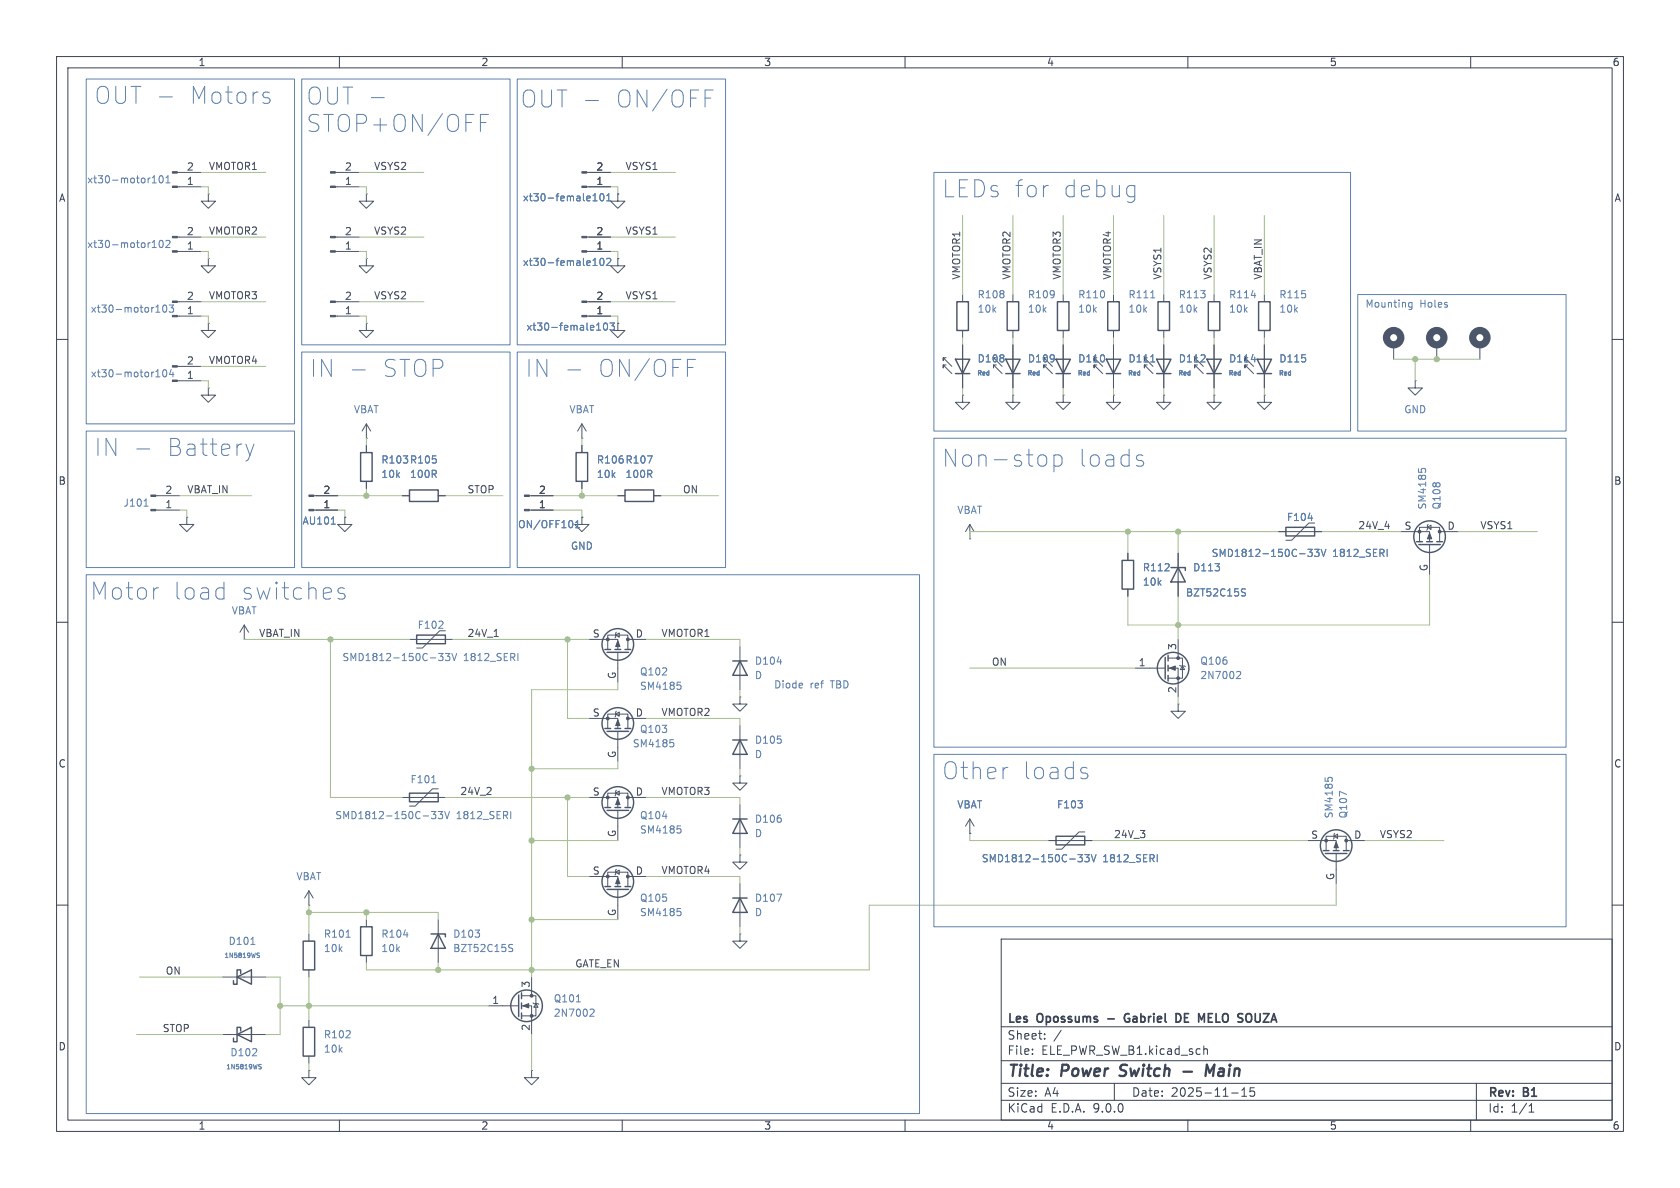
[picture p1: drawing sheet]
<svg xmlns="http://www.w3.org/2000/svg" width="297mm" height="210mm" viewBox="0 0 297 210" stroke-linecap="round" stroke-linejoin="round" font-family="sans-serif">
<g fill="none" stroke="#3b4252" stroke-width=".18">
<path d="M10 10h277v190h-277zM12 12h273v186h-273zM60 10v2M110 10v2M160 10v2M210 10v2M260 10v2M10 60h2M285 60h2M10 110h2M285 110h2M10 160h2"/>
<path d="M177 166h108v32h-108zM285 160h2M60 198v2M110 198v2M160 198v2M177 194.5h108M177 191.5h108M177 187.5h108M177 181.5h108M182.5 186.3v.1M182.5 185.5v.1M184.7 183.6v.1"/>
<path d="M184.7 182.8v.1M187.6 182.1l-1.3 2M197 191.5v3M210 198v2M212.8 184.9v1.5M212.8 185.5l.2-.1 .4 .1 .1 .9M217.7 193.2h1.2M219.5 193.8h.9M219.5 192.7l.5-.4v1.5M221.7 192.3h-.7v.7l.2-.1h.5l.1 .3-.1 .5-.2 .1-.5-.1M260 198v2M261 191.5v6.5"/>
<path d="M270.3 196.6h.9M270.3 195.5l.4-.4v1.5"/>
</g>
<path d="M197.9 190.1l.3 .1M198.2 188.4l-.1 .2v.4M209.2 189.4h1.5M213.1 190.2l.3-2 .4 1.4 .9-1.4-.3 2" fill="none" stroke="#3b4252" stroke-width=".4"/>
<path d="M199.5 179.2a.75 .75 0 0 0-.7 .7 .75 .75 0 0 0 .6 .8l.2-.1M207.9 179.2a.76 .76 0 0 1 .9 .7 .76 .76 0 0 1-.9 .8zM213.6 179.9h.5M214.3 179.2h-.7v1.5h.7M220.9 179.2l.2 .1a.96 .96 0 0 1-.2 1.4M199.4 180h.3" fill="none" stroke="#3b4252" stroke-width=".3"/>
<g fill="none" stroke="#4c566a" stroke-width=".18">
<path d="M31.3 33h4.3M31.3 30.5h4.3M36.8 34.3v1.3h1.3l-1.3 1.2-1.2-1.2h1.2M36.8 34.3h.1M59.3 33h4.2M59.3 30.5h4.2M64.8 34.3v1.3h1.2l-1.2 1.2-1.3-1.2h1.3M64.8 34.3h.1M103.7 33h4.2M103.7 30.5h4.2M109.2 34.3v1.3h1.3l-1.3 1.2-1.3-1.2h1.3M109.2 34.3h.1"/>
<path d="M31.3 55.9h4.3M31.3 53.3h4.3M31.3 44.5h4.3M31.3 41.9h4.3M36.8 57.2v1.2h1.3l-1.3 1.3-1.2-1.3h1.2M36.8 57.2h.1M36.8 45.7v1.3h1.3l-1.3 1.3-1.2-1.3h1.2M36.8 45.7h.1M59.3 55.9h4.2M59.3 53.3h4.2M59.3 44.5h4.2M59.3 41.9h4.2"/>
<path d="M64.8 57.2v1.2h1.2l-1.2 1.3-1.3-1.3h1.3M64.8 57.2h.1M64.8 45.7v1.3h1.2l-1.2 1.3-1.3-1.3h1.3M64.8 45.7h.1M103.7 55.9h4.2M103.7 53.3h4.2M103.7 44.5h4.2M103.7 41.9h4.2M109.2 45.7v1.3h1.3l-1.3 1.3-1.3-1.3h1.3M109.2 45.7h.1M109.2 57.2v1.2h1.3l-1.3 1.3-1.3-1.3h1.3M109.2 57.2h.1"/>
<path d="M170.2 52.1v1.2M170.2 58.4v1.3M179.1 52.1v1.2M179.1 58.4v1.3M188 52.1v1.2M188 58.4v1.3M196.8 52.1v1.2M196.8 58.4v1.3M205.7 52.1v1.2M205.7 58.4v1.3M214.6 52.1v1.2M214.6 58.4v1.3"/>
<path d="M223.5 52.1v1.2M223.5 58.4v1.3M31.3 67.3h4.3M31.3 64.8h4.3M36.8 68.6v1.3h1.3l-1.3 1.2-1.2-1.2h1.2M36.8 68.6h.1M64.8 77.5h.1M64.8 74.9v2.6M64.8 78.7v1.3M64.8 74.9l-.8 1.3M64.8 74.9l.7 1.3M102.9 77.5h.1"/>
<path d="M102.9 74.9l-.8 1.3M102.9 74.9l.7 1.3M102.9 74.9v2.6M102.9 78.7v1.3M167.3 63.2h-.5v.6v-.6l1.5 1.6M167.3 64.5h-.5v.5v-.5l1.5 1.5M170.2 69.9v1.2h1.2l-1.2 1.3-1.3-1.3h1.3M170.2 69.9h.1M170.2 61v7.6M176.1 64.5h-.5v.5v-.5l1.6 1.5M179.1 69.9v1.2h1.2l-1.2 1.3-1.3-1.3h1.3M179.1 69.9h.1"/>
<path d="M179.1 61v7.6M185 64.5h-.5v.5v-.5l1.6 1.5M188 69.9v1.2h1.2l-1.2 1.3-1.3-1.3h1.3M188 69.9h.1M188 61v7.6M193.9 64.5h-.5v.5v-.5l1.5 1.5M196.8 69.9v1.2h1.3l-1.3 1.3-1.2-1.3h1.2M196.8 69.9h.1M196.8 61v7.6M202.8 64.5h-.5v.5v-.5l1.5 1.5M205.7 69.9v1.2h1.3l-1.3 1.3-1.2-1.3h1.2M205.7 69.9h.1"/>
<path d="M205.7 61v7.6M211.7 64.5h-.5v.5v-.5l1.5 1.5M214.6 69.9v1.2h1.3l-1.3 1.3-1.2-1.3h1.2M214.6 69.9h.1M214.6 61v7.6M220.6 64.5h-.5v.5v-.5l1.5 1.5M223.5 69.9v1.2h1.3l-1.3 1.3-1.3-1.3h1.3M223.5 69.9h.1M223.5 61v7.6M246.4 61v2.5M250.2 67.3v1.3h1.3l-1.3 1.3-1.3-1.3h1.3M250.2 67.3h.1"/>
<path d="M254 61v2.5M261.6 61v2.5M27.5 90.2h4.2M27.5 87.6h4.2M33 91.4v1.3h1.3l-1.3 1.3-1.3-1.3h1.3M33 91.4h.1M55.5 90.2h4.2M55.5 87.6h4.2M61 91.4v1.3h1.2l-1.2 1.3-1.3-1.3h1.3M61 91.4h.1M64.8 85.1v1.3M71.1 87.6h1.3"/>
<path d="M77.5 87.6h1.2M93.6 90.2h4.2M93.6 87.6h4.2M102.9 91.4v1.3h1.2l-1.2 1.3-1.3-1.3h1.3M102.9 91.4h.1M102.9 85.1v1.3M109.2 87.6h1.3M115.6 87.6h1.2M171.4 95.3h.1M171.4 92.7v2.6M171.4 92.7l-.7 1.3M171.4 92.7l.8 1.3"/>
<path d="M199.4 97.8v1.3M208.3 97.8v7.6M226.1 94h7.6M232.4 92.5h-1l-3.1 3h-1M247.6 94h5.1v1.8M251 95.8v-2.6h3.5v2.6M252.3 93.2l.7-.4v.8zM252.5 92.7l-.2 .1v.8l-.1 .1M252.7 96.3v5.3M254.5 94h3.3M43.2 113h.1M43.2 110.5l-.8 1.3"/>
<path d="M43.2 110.5l.7 1.3M43.2 110.5v2.5M72.4 113h7.6M78.7 111.5h-1l-3 3.1h-1M104.1 113h5.1v1.8M107.4 114.8v-2.5h3.6v2.5M108.8 112.3l.7-.4v.7zM109 111.8l-.2 .1v.7l-.1 .2M109.2 115.3v5.4M111 113h3.3M130.8 114.3v7.6M199.4 104.1v1.3"/>
<path d="M200.7 118.1h5.3M206.5 116.3h2.5v3.6h-2.5M206.5 118.1h1.8v5.1M208.3 113v3.3M208.5 117.6l.2 .1h.7l.1 .2M209 117.7l.4 .7h-.7zM77.5 139.4h-1l-3.1 3.1h-1M104.1 127h5.1v1.8M107.4 128.8v-2.6h3.6v2.6M108.8 126.2l.7-.3v.7zM109 139.7l-.2 .1v.8l-.1 .1M109 125.7l-.2 .2v.7l-.1 .1"/>
<path d="M109.2 129.3v5.3M111 127h3.3M130.8 137.2v1.2h1.3l-1.3 1.3-1.3-1.3h1.3M130.8 137.2h.1M130.8 123.2v1.3h1.3l-1.3 1.2-1.3-1.2h1.3M130.8 123.2h.1M130.8 128.3v7.6M208.3 124.5v1.2h1.2l-1.2 1.3-1.3-1.3h1.3M208.3 124.5h.1M54.6 157.5l-.8 1.3M54.6 157.5l.8 1.3M54.6 157.5v2.5"/>
<path d="M71.1 141h7.6M104.1 141h5.1v1.7M104.1 154.9h5.1v1.8M107.4 142.7v-2.5h3.6v2.5M107.4 156.7v-2.5h3.6v2.5M108.8 140.2l.7-.4v.8zM108.8 154.2l.7-.4v.8zM109 153.7l-.2 .1v.8l-.1 .1M109.2 143.3v5.3M109.2 157.2v5.4M111 141h3.3M111 154.9h3.3"/>
<path d="M130.8 151.1v1.3h1.3l-1.3 1.3-1.3-1.3h1.3M130.8 151.1h.1M130.8 142.2v7.7M130.8 156.2v7.6M171.4 147.3h.1M171.4 144.8l-.7 1.3M171.4 144.8l.8 1.3M171.4 144.8v2.5M185.4 148.6h7.6M191.8 147.1h-1l-3.1 3h-1M231.1 148.6h5.1v1.8M234.4 150.4v-2.6h3.6v2.6"/>
<path d="M235.8 147.8l.7-.4v.8zM236 147.3l-.2 .1v.8l-.1 .1M236.2 150.9v5.3M238 148.6h3.3M39.4 172.7h7.6M54.6 160h.1M54.6 165.1v1.3M54.6 171.5v1.2M64.8 162.6v1.2M64.8 168.9v1.3M77.5 162.6v7.6M86.4 177.8h5.3"/>
<path d="M92.2 176h2.5v3.6h-2.5M92.2 177.8h1.8v5.1M94 172.7v3.3M94.2 177.3l.2 .1h.7l.1 .1M94.7 177.4l.4 .7h-.7zM130.8 165.1v1.3h1.3l-1.3 1.2-1.3-1.2h1.3M130.8 165.1h.1M39.4 182.9h7.6M54.6 189.2v1.3h1.3l-1.3 1.3-1.3-1.3h1.3M54.6 189.2h.1M54.6 180.3v1.3M54.6 186.7v1.3"/>
<path d="M94 189.2v1.3h1.2l-1.2 1.3-1.3-1.3h1.3M94 189.2h.1"/>
</g>
<g fill="none" stroke="#4c566a" stroke-width=".25">
<path d="M169.2 53.3h2v5.1h-2zM178.1 53.3h2v5.1h-2zM186.9 53.3h2.1v5.1h-2.1zM195.8 53.3h2.1v5.1h-2.1zM204.7 53.3h2.1v5.1h-2.1zM213.6 53.3h2v5.1h-2zM222.5 53.3h2v5.1h-2zM168.9 63.5h2.5l-1.2 2.5zM168.9 66h2.5M177.8 63.5h2.5l-1.2 2.5zM177.8 66h2.5M186.7 63.5h2.5l-1.2 2.5z"/>
<path d="M186.7 66h2.5M195.6 63.5h2.5l-1.3 2.5zM195.6 66h2.5M204.5 63.5h2.5l-1.3 2.5zM204.5 66h2.5M213.4 63.5h2.5l-1.3 2.5zM213.4 66h2.5M222.2 63.5h2.6l-1.3 2.5zM222.2 66h2.6M63.8 80h2v5.1h-2zM72.4 86.6h5.1v2h-5.1zM101.9 80h2v5.1h-2z"/>
<path d="M110.5 86.6h5.1v2h-5.1zM198.4 99.1h2v5h-2zM227.3 93.2h5.1v1.5h-5.1zM250.4 95.8h1.1M250.8 96.3h3.8M252.2 95.8h1M254 95.8h1M73.7 112.3h5v1.5h-5zM106.9 114.8h1M107.3 115.3h3.8M108.7 114.8h1M110.5 114.8h1"/>
<path d="M129.5 116.8h2.6M130.8 116.8l1.3 2.6h-2.6zM206 116.2v3.8M206.5 115.8v1M206.5 117.6v1M206.5 119.4v1M207 100.3h2.5v.5M208.3 100.3l1.2 2.6h-2.5zM106.9 128.8h1M107.3 129.3h3.8M108.7 128.8h1M110.5 128.8h1"/>
<path d="M129.5 130.8h2.6M130.8 130.8l1.3 2.6h-2.6zM72.4 140.2h5.1v1.5h-5.1zM106.9 142.7h1M106.9 156.7h1M107.3 143.3h3.8M107.3 157.2h3.8M108.7 142.7h1M108.7 156.7h1M110.5 142.7h1M110.5 156.7h1M129.5 158.8h2.6"/>
<path d="M129.5 144.8h2.6M130.8 158.8l1.3 2.5h-2.6zM130.8 144.8l1.3 2.5h-2.6zM186.7 147.8h5.1v1.6h-5.1zM233.9 150.4h1M234.3 150.9h3.8M235.7 150.4h1M237.5 150.4h1M41.9 172.7l2.5-1.2v2.5zM42.5 172.1v-.6h-.6v2.5h-.6v-.6M53.6 166.4h2v5.1h-2zM63.8 163.8h2v5.1h-2z"/>
<path d="M76.2 165.1h2.5v.5M77.5 165.1l1.2 2.5h-2.5zM91.7 175.9v3.8M92.2 175.5v1M92.2 177.3v1M92.2 179.1v1M41.9 182.9l2.5-1.3v2.6zM42.5 182.2v-.6h-.6v2.6h-.6v-.7M53.6 181.6h2v5.1h-2z"/>
<circle cx="252.7" cy="94.9" r="2.79"/>
<circle cx="109.2" cy="113.9" r="2.79"/>
<circle cx="207.4" cy="118.1" r="2.79"/>
<circle cx="109.2" cy="127.9" r="2.79"/>
<circle cx="109.2" cy="141.9" r="2.79"/>
<circle cx="109.2" cy="155.8" r="2.79"/>
<circle cx="236.2" cy="149.5" r="2.79"/>
<circle cx="93.1" cy="177.8" r="2.79"/>
</g>
<g fill="none" stroke="#5e81ac" stroke-width=".18">
<path d="M15.2 14h36.9v60.9h-36.9zM28.2 17.1h2.3M46.9 17.3l.7 .1 .2 .4-.2 .3-.3 .2h-.5M46.9 16.3l.7 .1M53.3 14h36.9v47h-36.9zM65.6 17.3h2.3M91.4 14h36.9v47h-36.9zM103.5 17.8h2.3M124.6 15.9h1.5M26.9 31.4l.4-.3v1.2M26.9 32.3h.7M28.3 31.1h.1a.68 .68 0 0 1 .5 .6 .68 .68 0 0 1-.5 .6 .84 .84 0 0 1-.1-1.2z"/>
<path d="M29.3 32.3h.8M29.3 31.4l.4-.3v1.2M84.9 21.7h1M86.4 20.2h-1.5v3M104.8 34.6l.4-.4v1.3M104.8 35.5h.8M106.2 34.4l.1-.2a.68 .68 0 0 1 .5 .7 .68 .68 0 0 1-.5 .6l-.1-.1-.2-.4zM107.3 35.5h.7M107.3 34.6l.3-.4v1.3M165.1 30.5h73.7v45.7h-73.7zM200.3 32.8l.3 .1M200.6 32.8v2.4l-.3 .4"/>
<path d="M200.6 34.6l-.3 .2M26.9 43.8h.7M27.2 42.7l.1-.2v1.3M27.5 55.2h.8M28.3 42.5h.1a.68 .68 0 0 1 .5 .6 .68 .68 0 0 1-.5 .7 .84 .84 0 0 1-.1-1.3zM28.9 54l.2-.1a.68 .68 0 0 1 .4 .7 .68 .68 0 0 1-.4 .6l-.2-.1-.1-.4zM29.3 42.6l.5-.1 .3 .4-.8 .9h.8M29.9 53.9h.8l-.4 .5 .3 .1v.6l-.2 .1-.5-.1M104.8 46.9h.8M105 46l.2-.3v1.2M105.5 58.4h.7M105.7 57.3l.1-.2v1.3"/>
<path d="M106.2 45.8l.1-.1a.68 .68 0 0 1 .5 .6 .68 .68 0 0 1-.5 .6l-.1-.1-.2-.3zM106.8 57.2l.2-.1a.68 .68 0 0 1 .4 .6 .68 .68 0 0 1-.4 .7l-.2-.2-.1-.3zM107.3 45.8l.4-.1 .3 .3-.8 .9h.8M107.8 57.1h.8l-.4 .5 .4 .1v.5l-.2 .2-.6-.2M203.4 52.6h.8M221.2 52.2h.8M240 52.1h36.9v24.1h-36.9zM249.1 54.2l.2 .1 .3-.1M249.6 53.5v1l-.2 .2h-.3M249.6 53.5h-.3l-.2 .1M15.2 76.2h36.9v24.1h-36.9zM24.2 79.4h2.3"/>
<path d="M27.5 66.6h.8M28.9 65.5l.2-.2a.68 .68 0 0 1 .4 .7 .68 .68 0 0 1-.4 .6l-.2-.1-.1-.4zM30.3 65.3l-.3 .9h.8M30.6 65.8v.8M43.5 78.5l.7 2M44.9 78.5l-.7 2M53.3 62.2h36.9v38.1h-36.9zM62.3 65.4h2.3M91.4 62.2h36.9v38.1h-36.9zM100.4 65.4h2.3M121.5 63.5h1.5M121.5 65h1"/>
<path d="M165.1 77.5h111.8v54.6h-111.8zM203.4 64h.8M221.2 63.6h.8M25.5 89.5h.7M44.2 80.5l-.3 .7-.4 .3M58.6 92.7h.7M101.8 93.3h.7M101.8 92.4l.3-.4v1.3M114.5 80.6h.8l-.5 1.3M184.5 80.4l.4 .3 .1 .3v.8l-.1 .3-.4 .3M186.3 80.4v3M186.3 80.6l.3-.2h.6l.4 .3 .2 .3v.8l-.3 .5-.3 .1h-.6l-.3-.1"/>
<path d="M201.3 80.4l.7 .2M201.3 81.4l.7 .2 .2 .4-.2 .3-.2 .1h-.6M231.2 97.1h.8l-.4 .5 .3 .1v.5l-.2 .2-.5-.2M231.3 91.6h.7M232.4 97.1h.8l-.4 .5 .3 .1v.5l-.1 .2-.6-.2M233.6 97.1l.4 1.3 .4-1.3M245.2 97.1v1.3M250.8 82.9v.6M251.3 83l.2-.2h.3l.2 .2M15.2 101.6h147.4v95.3h-147.4zM60.9 104l-.7-.1-.3 .1-.2 .3 .2 .5 1 .2 .1 .3-.1 .5-.3 .1h-.6l-.3-.1M77.5 115.5h.8l-.4 .5 .4 .1v.6l-.2 .1-.6-.1"/>
<path d="M77.5 111.1h.8M78.3 109.9v.4M78.7 115.5h.8l-.4 .5 .4 .1v.6l-.2 .1-.6-.1M79.9 115.5l.4 1.3 .4-1.3M91.6 115.5v1.3M137.4 117h.8M218.8 118.7h.4l.1 .4-.7 .9h.7M219.7 104.7l.4 .1 .1 .3-.3 .3h-.3M219.7 104.1h.5M76.3 138.4h.7M118.5 130.8h.6M118.9 131.2l.2 .3v.3l-.2 .2"/>
<path d="M119.7 120.6h.6M120.2 121.1l.2 .2v.3l-.2 .3M165.1 133.4h111.8v30.4h-111.8zM191.5 136.7l.7 .1 .1 .4-.1 .3-.3 .2h-.6M191.5 135.7l.7 .1M234.3 137.5v.6M234.7 137.7l.3-.3h.3l.2 .3M76.3 143.5h.7l-.4 .4 .4 .2v.5l-.2 .1-.5-.1M77.5 143.5h.8l-.5 .4 .4 .2v.5l-.2 .1-.5-.1M78.6 143.5l.4 1.2 .5-1.2M90.3 143.5v1.2M119.7 146h.6"/>
<path d="M120.2 146.5l.2 .2v.3l-.2 .3M137.3 158.1h.9l-.6 1.2M190.6 151.1h.7l-.4 .5 .4 .1v.5l-.2 .1-.5-.1M191.8 151.1h.8l-.5 .5 .4 .1v.5l-.2 .1-.5-.1M192.9 151.1l.4 1.2 .5-1.2M204.6 151.1v1.2M44.3 166.9h.8M45.6 168.9h.2l.1 .2-.4 .2M45.6 168.5h.3M61.2 165.7h.7M71.4 165.3h.7M90.2 166.9l.4 .1"/>
<path d="M90.2 167.6l.3 .1 .1 .3-.2 .2h-.3M101.9 177.1h.7M104.5 178.4h.4l.1 .3-.7 .9h.7M119.7 160.6h.6M120.2 161.1l.2 .2v.3l-.2 .3M45.9 188.5l.2 .1 .1 .2-.4 .2M45.9 188.2h.3"/>
</g>
<g fill="#4c566a" stroke="#4c566a" stroke-width=".18">
<path d="M109.2 113.3l.4 1h-.8z"/>
<path d="M54.6 90h.9v.3h-.9z"/>
<path d="M54.6 87.5h.9v.3h-.9z"/>
<path d="M102.9 55.8h.8v.2h-.8z"/>
<path d="M102.9 53.2h.8v.3h-.8z"/>
<path d="M92.5 177.8l1-.4v.8z"/>
<path d="M92.7 90h.9v.3h-.9z"/>
<path d="M92.7 87.5h.9v.3h-.9z"/>
<path d="M30.5 67.2h.8v.2h-.8z"/>
<path d="M30.5 64.6h.8v.3h-.8z"/>
<path d="M109.2 141.2l.4 1h-.8z"/>
<path d="M109.2 127.3l.4 1h-.8z"/>
<path d="M26.7 90h.8v.3h-.8z"/>
<path d="M26.7 87.5h.8v.3h-.8z"/>
<path d="M58.4 44.3h.9v.3h-.9z"/>
<path d="M58.4 41.8h.9v.2h-.9z"/>
<path d="M58.4 32.9h.9v.2h-.9z"/>
<path d="M58.4 30.4h.9v.2h-.9z"/>
<path d="M30.5 55.8h.8v.2h-.8z"/>
<path d="M30.5 53.2h.8v.3h-.8z"/>
<path d="M58.4 55.8h.9v.2h-.9z"/>
<path d="M58.4 53.2h.9v.3h-.9z"/>
<path d="M30.5 44.3h.8v.3h-.8z"/>
<path d="M30.5 41.8h.8v.2h-.8z"/>
<path d="M102.9 44.3h.8v.3h-.8z"/>
<path d="M102.9 41.8h.8v.2h-.8z"/>
<path d="M109.2 155.2l.4 1h-.8z"/>
<path d="M30.5 32.9h.8v.2h-.8z"/>
<path d="M30.5 30.4h.8v.2h-.8z"/>
<path d="M102.9 32.9h.8v.2h-.8z"/>
<path d="M102.9 30.4h.8v.2h-.8z"/>
<path d="M236.2 148.8l.4 1.1h-.8z"/>
<path d="M252.7 94.2l.4 1.1h-.8z"/>
<path d="M206.8 118.1l1-.4v.8z"/>
<circle cx="111" cy="113" r=".25"/>
<circle cx="107.4" cy="113" r=".25"/>
<circle cx="94" cy="176" r=".25"/>
<circle cx="94" cy="179.6" r=".25"/>
<circle cx="111" cy="141" r=".25"/>
<circle cx="107.4" cy="141" r=".25"/>
<circle cx="111" cy="127" r=".25"/>
<circle cx="107.4" cy="127" r=".25"/>
<circle cx="111" cy="154.9" r=".25"/>
<circle cx="107.4" cy="154.9" r=".25"/>
<circle cx="238" cy="148.6" r=".25"/>
<circle cx="234.4" cy="148.6" r=".25"/>
<circle cx="254.5" cy="94" r=".25"/>
<circle cx="251" cy="94" r=".25"/>
<circle cx="208.3" cy="116.3" r=".25"/>
<circle cx="208.3" cy="119.9" r=".25"/>
</g>
<g fill="none" stroke="#4c566a" stroke-width="1.3">
<circle cx="246.4" cy="59.7" r="1.27"/>
<circle cx="254" cy="59.7" r="1.27"/>
<circle cx="261.6" cy="59.7" r="1.27"/>
</g>
<path d="M87.4 112.5h.7" fill="none" stroke="#434c5e" stroke-width=".18"/>
<g fill="none" stroke="#a3be8c" stroke-width=".18">
<path d="M35.6 30.5h11.4M35.6 33h1.2v1.3M63.5 30.5h11.4M63.5 33h1.3v1.3M107.9 30.5h11.5M107.9 33h1.3v1.3M170.2 38.1v14M179.1 38.1v14M188 38.1v14M196.8 38.1v14M205.7 38.1v14M214.6 38.1v14"/>
<path d="M223.5 38.1v14M35.6 41.9h11.4M35.6 53.3h11.4M35.6 55.9h1.2v1.3M35.6 44.5h1.2v1.2M63.5 41.9h11.4M63.5 53.3h11.4M63.5 55.9h1.3v1.3M63.5 44.5h1.3v1.2M107.9 41.9h11.5M107.9 53.3h11.5M107.9 55.9h1.3v1.3"/>
<path d="M107.9 44.5h1.3v1.2M170.2 59.7v1.3M179.1 59.7v1.3M188 59.7v1.3M196.8 59.7v1.3M205.7 59.7v1.3M214.6 59.7v1.3M223.5 59.7v1.3M35.6 67.3h1.2v1.3M35.6 64.8h11.4M64.8 77.5v1.2M102.9 77.5v1.2"/>
<path d="M170.2 68.6v1.3M179.1 68.6v1.3M188 68.6v1.3M196.8 68.6v1.3M205.7 68.6v1.3M214.6 68.6v1.3M223.5 68.6v1.3M246.4 63.5h15.2M250.2 63.5v3.8M31.7 87.6h12.7M31.7 90.2h1.3v1.2M59.7 87.6h11.4"/>
<path d="M59.7 90.2h1.3v1.2M64.8 86.4v1.2M78.7 87.6h10.2M97.8 90.2h5.1v1.2M97.8 87.6h11.4M102.9 86.4v1.2M116.8 87.6h10.2M199.4 94v3.8M208.3 94v3.8M226.1 94h-54.7v1.3M233.7 94h13.9M257.8 94h14"/>
<path d="M43.2 113h29.2M58.4 113v28h12.7M80 113h24.1M100.3 113v14h3.8M114.3 113h16.5v1.3M171.4 118.1h29.3M208.3 105.4v7.6M252.7 101.6v8.9h-53.3v-5.1M109.2 120.7v1.2h-15.2v50.8M109.2 134.6v1.3h-15.2M114.3 127h16.5v1.3M130.8 121.9v1.3"/>
<path d="M130.8 135.9v1.3M208.3 123.2v1.3M78.7 141h25.4M94 148.6h15.2M100.3 141v13.9h3.8M114.3 141h16.5v1.2M114.3 154.9h16.5v1.3M130.8 149.9v1.2M171.4 147.3v1.3h14M193 148.6h38.1M236.2 156.2v3.8h-82.5v11.5h-88.9v-1.3M241.3 148.6h14"/>
<path d="M24.7 172.7h14.7M47 172.7h2.5v10.2h-2.5M49.5 177.8h36.9M54.6 160v5.1M54.6 172.7v7.6M54.6 161.3h22.9v1.3M64.8 161.3v1.3M77.5 170.2v1.3M94 162.6h15.2M130.8 163.8v1.3M24.1 182.9h15.3M54.6 188v1.2"/>
<path d="M94 182.9v6.3"/>
</g>
<g fill="#a3be8c" stroke="#a3be8c" stroke-width=".18">
<circle cx="64.8" cy="87.6" r=".46"/>
<circle cx="77.5" cy="171.5" r=".46"/>
<circle cx="94" cy="162.6" r=".46"/>
<circle cx="94" cy="148.6" r=".46"/>
<circle cx="94" cy="171.5" r=".46"/>
<circle cx="94" cy="135.9" r=".46"/>
<circle cx="100.3" cy="141" r=".46"/>
<circle cx="58.4" cy="113" r=".46"/>
<circle cx="100.3" cy="113" r=".46"/>
<circle cx="54.6" cy="161.3" r=".46"/>
<circle cx="54.6" cy="177.8" r=".46"/>
<circle cx="49.5" cy="177.8" r=".46"/>
<circle cx="64.8" cy="161.3" r=".46"/>
<circle cx="102.9" cy="87.6" r=".46"/>
<circle cx="199.4" cy="94" r=".46"/>
<circle cx="208.3" cy="110.5" r=".46"/>
<circle cx="250.2" cy="63.5" r=".46"/>
<circle cx="208.3" cy="94" r=".46"/>
<circle cx="254" cy="63.5" r=".46"/>
</g>
<g font-size="4.2" fill="#5e81ac">
<text x="16.5" y="18.6">OUT -</text>
<text x="33.1" y="18.6">Motors</text>
<text x="54" y="18.7">OUT -</text>
<text x="54" y="23.6">STOP+ON/OFF</text>
<text x="92" y="19.3">OUT -</text>
<text x="108.6" y="19.3">ON/OFF</text>
<text x="166.4" y="35.1">LEDs for</text>
<text x="187.5" y="35.1">debug</text>
<text x="54.6" y="66.9">IN -</text>
<text x="67.2" y="66.9">STOP</text>
<text x="92.7" y="66.9">IN -</text>
<text x="105.3" y="66.9">ON/OFF</text>
<text x="16.5" y="80.9">IN -</text>
<text x="29.1" y="80.9">Battery</text>
<text x="166.4" y="82.8">Non-stop</text>
<text x="190.4" y="82.8">loads</text>
<text x="15.9" y="106.3">Motor</text>
<text x="30.5" y="106.3">load</text>
<text x="42.4" y="106.3">switches</text>
<text x="166.4" y="138">Other</text>
<text x="180.5" y="138">loads</text>
</g>
<g font-size="2.8" fill="#3b4252">
<text x="178" y="190.9">Title:</text>
<text x="187.7" y="190.9">Power</text>
<text x="198.8" y="190.9">Switch</text>
<text x="215.6" y="190.9">Main</text>
</g>
<g font-size="2.1" fill="#3b4252">
<text x="178" y="184">Sheet:</text>
<text x="178" y="181.2">Les</text>
<text x="183.5" y="181.2">Opossums</text>
<text x="196.5" y="181.2">-</text>
<text x="200.1" y="181.2">Gabriel</text>
<text x="209.8" y="181.2">DE</text>
<text x="214.4" y="181.2">MELO</text>
<text x="222" y="181.2">SOUZA</text>
<text x="178" y="186.7">File:</text>
<text x="184.1" y="186.7">ELE_PWR_SW_B1.kicad_sch</text>
<text x="178" y="196.9">KiCad</text>
<text x="178" y="194.1">Size:</text>
<text x="184.7" y="194.1">A4</text>
<text x="185.7" y="196.9">E.D.A.</text>
<text x="193.3" y="196.9">9.0.0</text>
<text x="200" y="194.1">Date:</text>
<text x="207" y="194.1">2025-11-15</text>
<text x="263" y="194.3">Rev:</text>
<text x="263" y="196.9">Id:</text>
<text x="267.1" y="196.9">1/1</text>
<text x="269.4" y="194.3">B1</text>
</g>
<g font-size="1.8" fill="#3b4252">
<text x="35" y="11.9">1</text>
<text x="85" y="11.9">2</text>
<text x="135" y="11.9">3</text>
<text x="185" y="11.9">4</text>
<text x="235" y="11.9">5</text>
<text x="285" y="11.9">6</text>
<text x="10.3" y="35.9">A</text>
<text x="285.3" y="35.9">A</text>
<text x="10.3" y="85.9">B</text>
<text x="285.3" y="85.9">B</text>
<text x="10.3" y="135.9">C</text>
<text x="285.3" y="135.9">C</text>
<text x="10.3" y="185.9">D</text>
<text x="285.3" y="185.9">D</text>
<text x="35" y="199.9">1</text>
<text x="85" y="199.9">2</text>
<text x="135" y="199.9">3</text>
<text x="185" y="199.9">4</text>
<text x="235" y="199.9">5</text>
<text x="285" y="199.9">6</text>
</g>
<g font-size="1.8" fill="#5e81ac">
<text x="15.3" y="32.6">xt30-motor101</text>
<text x="92.3" y="35.8">xt30-female101</text>
<text x="15.3" y="44">xt30-motor102</text>
<text x="92.3" y="47.2">xt30-female102</text>
<text x="172.7" y="52.9">R108</text>
<text x="181.6" y="52.9">R109</text>
<text x="190.5" y="52.9">R110</text>
<text x="199.4" y="52.9">R111</text>
<text x="208.3" y="52.9">R113</text>
<text x="217.2" y="52.9">R114</text>
<text x="226.1" y="52.9">R115</text>
<text x="16" y="55.5">xt30-motor103</text>
<text x="93" y="58.6">xt30-female103</text>
<text x="172.7" y="55.5">10k</text>
<text x="181.6" y="55.5">10k</text>
<text x="190.5" y="55.5">10k</text>
<text x="199.4" y="55.5">10k</text>
<text x="208.3" y="55.5">10k</text>
<text x="217.2" y="55.5">10k</text>
<text x="226.1" y="55.5">10k</text>
<text x="241.3" y="54.6">Mounting</text>
<text x="251" y="54.6">Holes</text>
<text x="172.7" y="64.3">D108</text>
<text x="181.6" y="64.3">D109</text>
<text x="190.5" y="64.3">D110</text>
<text x="199.4" y="64.3">D111</text>
<text x="208.3" y="64.3">D112</text>
<text x="217.2" y="64.3">D114</text>
<text x="226.1" y="64.3">D115</text>
<text x="16" y="66.9">xt30-motor104</text>
<text x="62.5" y="73.3">VBAT</text>
<text x="100.6" y="73.3">VBAT</text>
<text x="248.2" y="73.3">GND</text>
<text x="67.3" y="82.1">R103 R105</text>
<text x="105.4" y="82.1">R106 R107</text>
<text x="21.7" y="89.8">J101</text>
<text x="67.3" y="84.7">10k</text>
<text x="72.4" y="84.7">100R</text>
<text x="105.4" y="84.7">10k</text>
<text x="110.5" y="84.7">100R</text>
<text x="53.4" y="92.9">AU101</text>
<text x="91.5" y="93.6">ON/OFF101</text>
<text x="169.1" y="91">VBAT</text>
<text x="227.4" y="92.3">F104</text>
<text x="252.3" y="90.2" transform="rotate(-90 252.3 90.2)">SM4185</text>
<text x="254.9" y="90.2" transform="rotate(-90 254.9 90.2)">Q108</text>
<text x="100.8" y="97.4">GND</text>
<text x="201.9" y="101.2">R112</text>
<text x="210.8" y="101.2">D113</text>
<text x="214.1" y="98.7">SMD1812-150C-33V</text>
<text x="235.6" y="98.7">1812_SERI</text>
<text x="201.9" y="103.7">10k</text>
<text x="209.6" y="105.6">BZT52C15S</text>
<text x="40.9" y="108.8">VBAT</text>
<text x="73.7" y="111.4">F102</text>
<text x="60.4" y="117.1">SMD1812-150C-33V</text>
<text x="81.9" y="117.1">1812_SERI</text>
<text x="113" y="119.6">Q102</text>
<text x="133.4" y="117.7">D104</text>
<text x="212.1" y="117.7">Q106</text>
<text x="113" y="122.1">SM4185</text>
<text x="133.4" y="120.2">D</text>
<text x="136.8" y="121.9">Diode</text>
<text x="143.2" y="121.9">ref</text>
<text x="147" y="121.9">TBD</text>
<text x="212.1" y="120.2">2N7002</text>
<text x="113" y="129.8">Q103</text>
<text x="133.4" y="131.7">D105</text>
<text x="111.8" y="132.3">SM4185</text>
<text x="133.4" y="134.2">D</text>
<text x="72.5" y="138.7">F101</text>
<text x="169.1" y="143.1">VBAT</text>
<text x="186.8" y="143.1">F103</text>
<text x="59.2" y="145">SMD1812-150C-33V</text>
<text x="80.7" y="145">1812_SERI</text>
<text x="113" y="147.5">SM4185</text>
<text x="113" y="145">Q104</text>
<text x="133.4" y="145.6">D106</text>
<text x="133.4" y="148.2">D</text>
<text x="235.8" y="144.8" transform="rotate(-90 235.8 144.8)">SM4185</text>
<text x="238.4" y="144.8" transform="rotate(-90 238.4 144.8)">Q107</text>
<text x="52.3" y="155.8">VBAT</text>
<text x="173.5" y="152.6">SMD1812-150C-33V</text>
<text x="195" y="152.6">1812_SERI</text>
<text x="113" y="159.6">Q105</text>
<text x="133.4" y="159.6">D107</text>
<text x="40.3" y="167.2">D101</text>
<text x="57.2" y="166">R101</text>
<text x="67.3" y="166">R104</text>
<text x="80" y="166">D103</text>
<text x="113" y="162.2">SM4185</text>
<text x="133.4" y="162.2">D</text>
<text x="57.2" y="168.5">10k</text>
<text x="67.3" y="168.5">10k</text>
<text x="80" y="168.5">BZT52C15S</text>
<text x="97.8" y="177.4">Q101</text>
<text x="97.8" y="179.9">2N7002</text>
<text x="57.2" y="183.7">R102</text>
<text x="40.6" y="186.9">D102</text>
<text x="57.2" y="186.3">10k</text>
</g>
<g font-size="1.8" fill="#434c5e">
<text x="32.9" y="32.8">1</text>
<text x="32.9" y="30.2">2</text>
<text x="36.8" y="30.1">VMOTOR1</text>
<text x="60.9" y="32.8">1</text>
<text x="60.9" y="30.2">2</text>
<text x="66" y="30.1">VSYS2</text>
<text x="105.3" y="32.8">1</text>
<text x="105.3" y="30.2">2</text>
<text x="110.5" y="30.1">VSYS1</text>
<text x="32.9" y="41.7">2</text>
<text x="36.8" y="41.6">VMOTOR2</text>
<text x="60.9" y="41.7">2</text>
<text x="66" y="41.6">VSYS2</text>
<text x="105.3" y="41.7">2</text>
<text x="110.5" y="41.6">VSYS1</text>
<text x="32.9" y="44.2">1</text>
<text x="60.9" y="44.2">1</text>
<text x="105.3" y="44.2">1</text>
<text x="32.9" y="53.1">2</text>
<text x="36.8" y="53">VMOTOR3</text>
<text x="60.9" y="53.1">2</text>
<text x="66" y="53">VSYS2</text>
<text x="105.3" y="53.1">2</text>
<text x="110.5" y="53">VSYS1</text>
<text x="169.8" y="49.5" transform="rotate(-90 169.8 49.5)">VMOTOR1</text>
<text x="178.7" y="49.5" transform="rotate(-90 178.7 49.5)">VMOTOR2</text>
<text x="187.6" y="49.5" transform="rotate(-90 187.6 49.5)">VMOTOR3</text>
<text x="196.5" y="49.5" transform="rotate(-90 196.5 49.5)">VMOTOR4</text>
<text x="205.4" y="49.5" transform="rotate(-90 205.4 49.5)">VSYS1</text>
<text x="214.3" y="49.5" transform="rotate(-90 214.3 49.5)">VSYS2</text>
<text x="223.2" y="49.5" transform="rotate(-90 223.2 49.5)">VBAT_IN</text>
<text x="32.9" y="55.6">1</text>
<text x="60.9" y="55.6">1</text>
<text x="105.3" y="55.6">1</text>
<text x="32.9" y="64.5">2</text>
<text x="36.8" y="64.4">VMOTOR4</text>
<text x="32.9" y="67.1">1</text>
<text x="29.1" y="89.9">1</text>
<text x="29.1" y="87.4">2</text>
<text x="33" y="87.3">VBAT_IN</text>
<text x="57.1" y="89.9">1</text>
<text x="57.1" y="87.4">2</text>
<text x="82.5" y="87.3">STOP</text>
<text x="95.2" y="89.9">1</text>
<text x="95.2" y="87.4">2</text>
<text x="120.6" y="87.3">ON</text>
<text x="240" y="93.6">24V_4</text>
<text x="248.2" y="93.7">S</text>
<text x="255.8" y="93.7">D</text>
<text x="261.6" y="93.6">VSYS1</text>
<text x="252.5" y="101.1" transform="rotate(-90 252.5 101.1)">G</text>
<text x="45.7" y="112.7">VBAT_IN</text>
<text x="82.5" y="112.7">24V_1</text>
<text x="104.7" y="112.8">S</text>
<text x="112.3" y="112.8">D</text>
<text x="116.8" y="112.7">VMOTOR1</text>
<text x="175.3" y="117.8">ON</text>
<text x="201.2" y="117.9">1</text>
<text x="208" y="115" transform="rotate(-90 208 115)">3</text>
<text x="109" y="120.1" transform="rotate(-90 109 120.1)">G</text>
<text x="208" y="122.6" transform="rotate(-90 208 122.6)">2</text>
<text x="104.7" y="126.7">S</text>
<text x="112.3" y="126.7">D</text>
<text x="116.8" y="126.7">VMOTOR2</text>
<text x="109" y="134.1" transform="rotate(-90 109 134.1)">G</text>
<text x="81.3" y="140.6">24V_2</text>
<text x="104.7" y="140.7">S</text>
<text x="112.3" y="140.7">D</text>
<text x="116.8" y="140.6">VMOTOR3</text>
<text x="109" y="148.1" transform="rotate(-90 109 148.1)">G</text>
<text x="196.8" y="148.2">24V_3</text>
<text x="231.7" y="148.3">S</text>
<text x="239.3" y="148.3">D</text>
<text x="243.8" y="148.2">VSYS2</text>
<text x="104.7" y="154.7">S</text>
<text x="112.3" y="154.7">D</text>
<text x="116.8" y="154.6">VMOTOR4</text>
<text x="236" y="155.7" transform="rotate(-90 236 155.7)">G</text>
<text x="109" y="162" transform="rotate(-90 109 162)">G</text>
<text x="29.2" y="172.4">ON</text>
<text x="101.6" y="171.1">GATE_EN</text>
<text x="86.9" y="177.5">1</text>
<text x="93.7" y="174.7" transform="rotate(-90 93.7 174.7)">3</text>
<text x="28.7" y="182.5">STOP</text>
<text x="93.7" y="182.3" transform="rotate(-90 93.7 182.3)">2</text>
</g>
<g font-size="1.1" fill="#5e81ac">
<text x="172.6" y="66.6">Red</text>
<text x="181.5" y="66.6">Red</text>
<text x="190.4" y="66.6">Red</text>
<text x="199.3" y="66.6">Red</text>
<text x="208.2" y="66.6">Red</text>
<text x="217.1" y="66.6">Red</text>
<text x="226" y="66.6">Red</text>
<text x="39.6" y="169.5">1N5819WS</text>
<text x="39.9" y="189.2">1N5819WS</text>
</g>
</svg>
